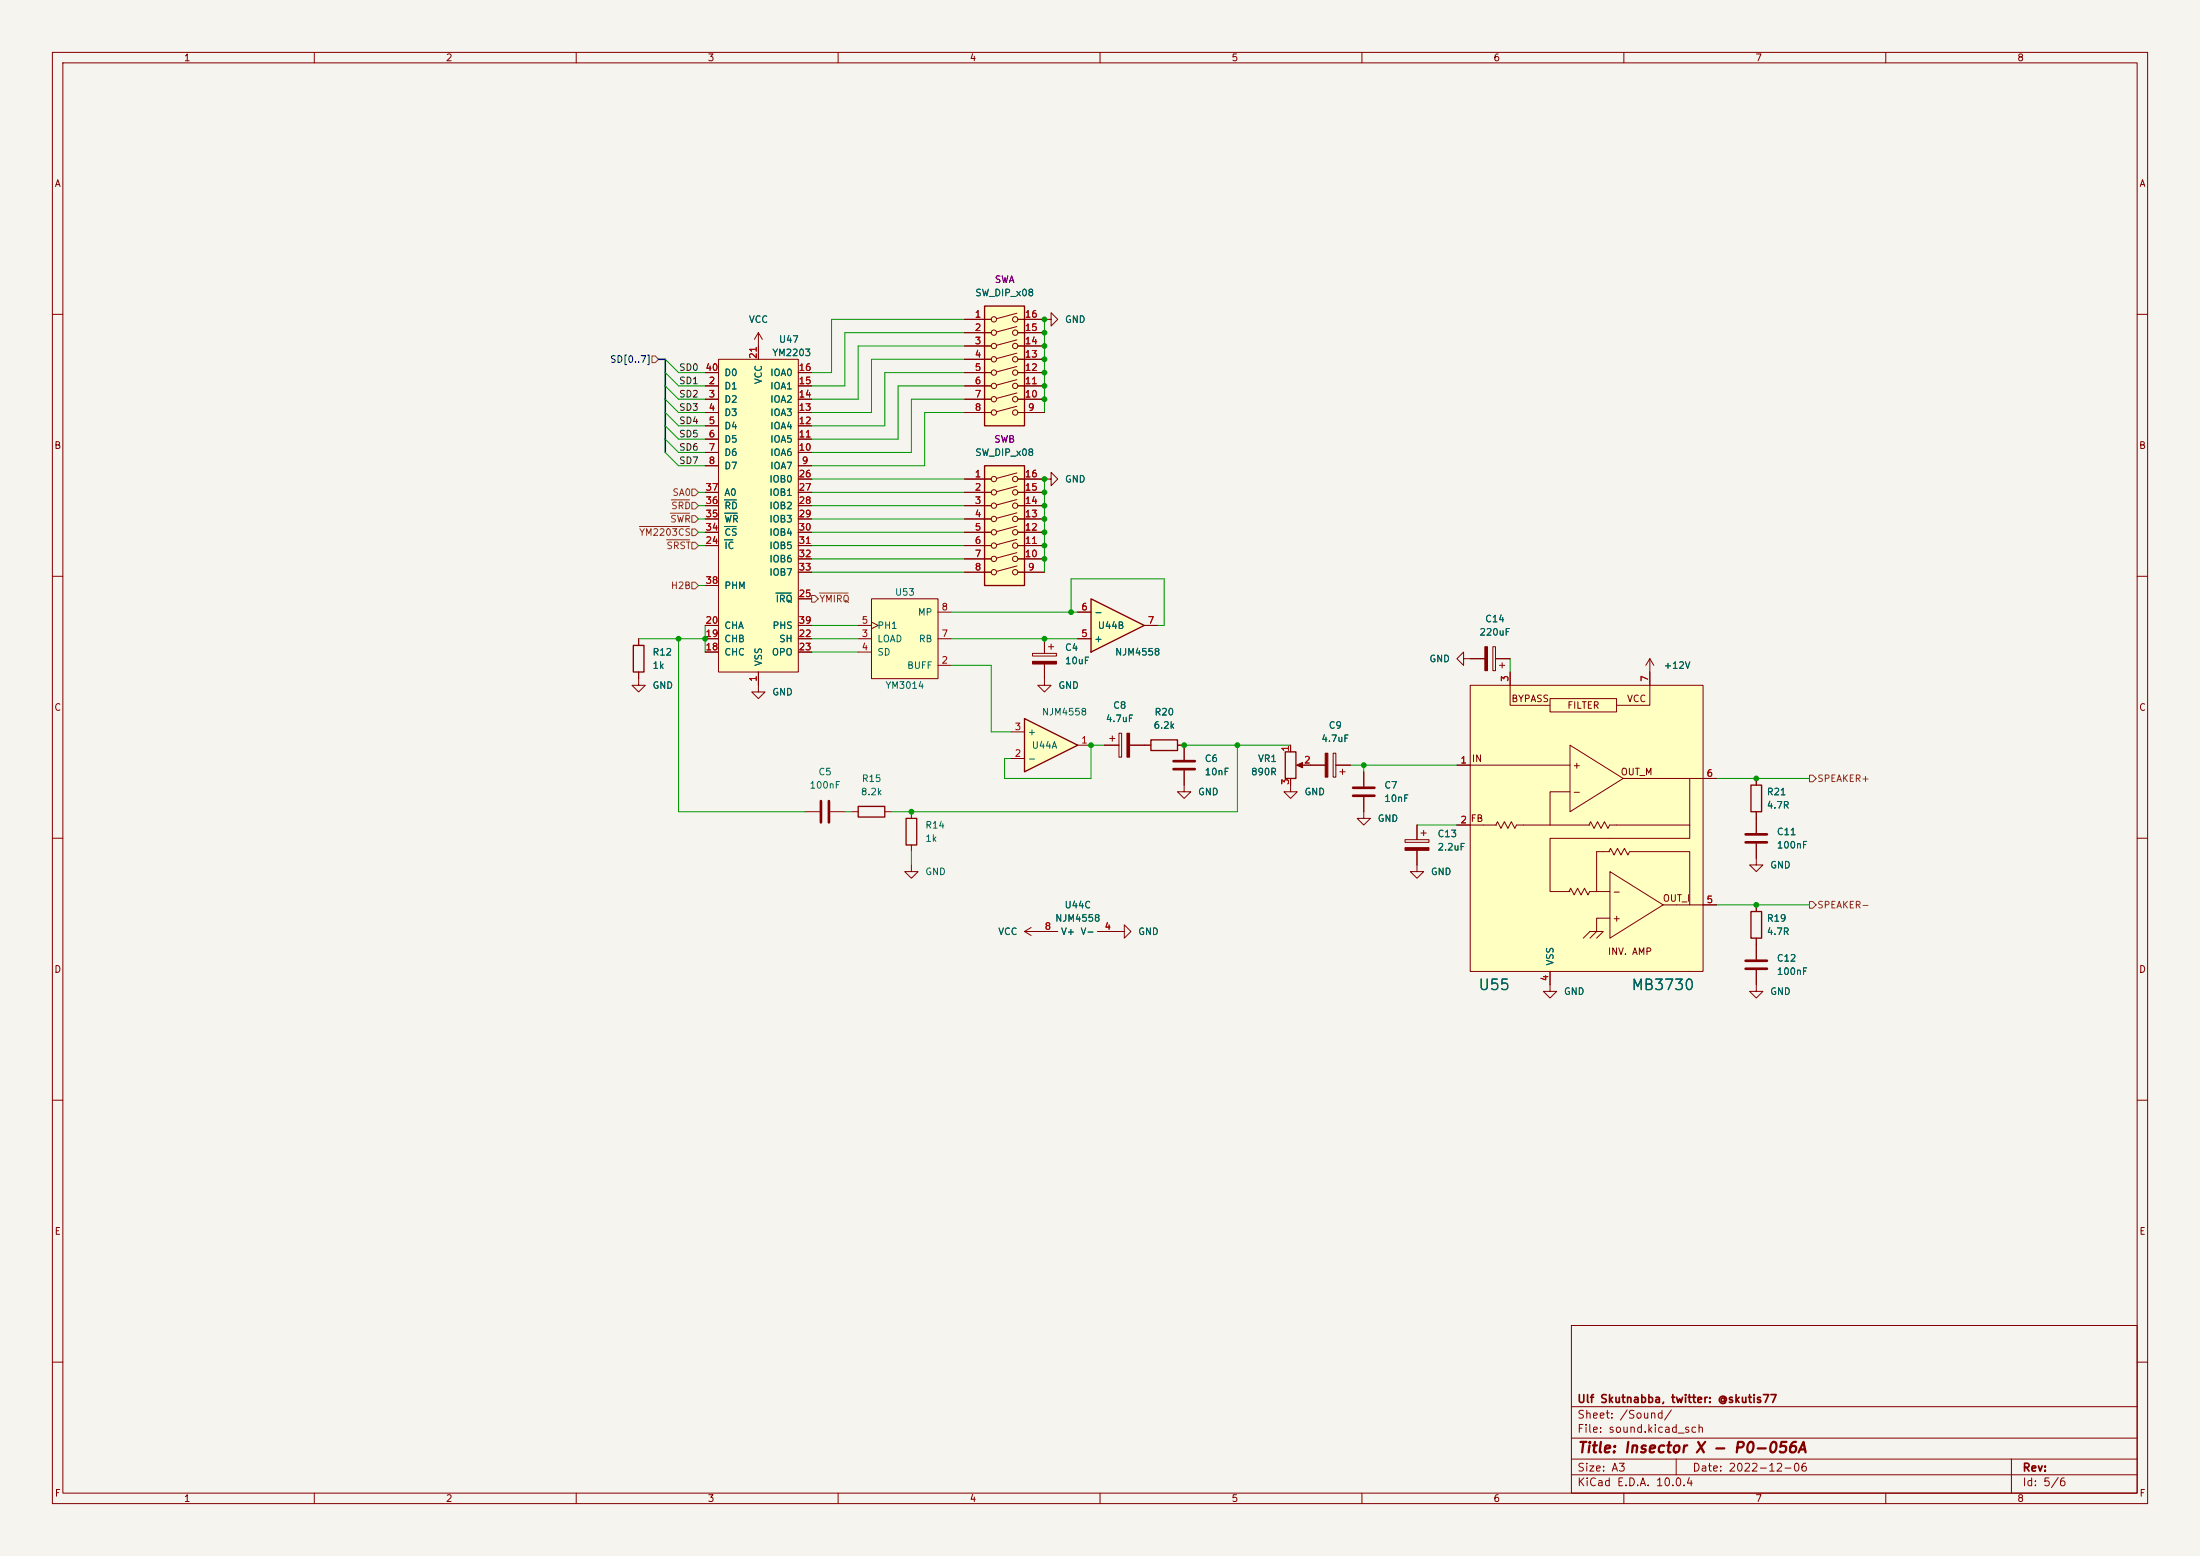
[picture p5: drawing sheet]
<svg xmlns="http://www.w3.org/2000/svg" width="420mm" height="297mm" viewBox="0 0 420 297" stroke-linecap="round" stroke-linejoin="round" font-family="sans-serif">
<path d="M0 0h420v297h-420z" fill="#f5f4ef" stroke="#f5f4ef" stroke-width=".19"/>
<g fill="none" stroke="#840000" stroke-width=".19">
<path d="M10 10h400v277h-400zM12 12h396v273h-396zM60 10v2M110 10v2M160 10v2M210 10v2M260 10v2M310 10v2M360 10v2M10 60h2M408 60h2M199.4 91.4h1.3v-1.2l1.2 1.2-1.2 1.3v-1.3"/>
<path d="M10 110h2M408 110h2M121.9 121.9v1.3M121.9 128.3v1.2M197.1 124.7h4.6v.5h-4.6zM199.4 126.7v4.1h-1.3l1.3 1.3 1.3-1.3h-1.3M199.4 121.9v2.8M200.2 123.4h1M200.7 122.9v1.1M213.6 140h.5v4.5h-.5zM280.7 125.7h2.8M285 123.4h.5v4.6h-.5z"/>
<path d="M285.5 125.7h2.8M286.3 127h1M286.8 126.5v1M10 160h2M210.8 142.2h2.8M211.8 141h1.1M212.3 140.5v1M215.6 142.2h4.1M224.8 142.2h1.3M270.5 157.5v2.8M271.3 159h1M271.8 158.5v1"/>
<path d="M408 160h2M268.2 160.3h4.6v.5h-4.6zM270.5 162.3v2.8M335.3 172.7v1.3M335.3 179.1v4M335.3 185.2v4h1.2l-1.2 1.3-1.3-1.3h1.3M10 210h2M408 210h2M300 253h108v32h-108zM10 260h2M300 278.5h108M300 274.5h108"/>
<path d="M300 268.5h108M320 278.5v3M384 278.5v6.5M408 260h2M60 285v2M110 285v2M160 285v2M210 285v2M260 285v2M300 281.5h108M310 285v2M360 285v2"/>
</g>
<path d="M120.9 123.2h2v5.1h-2zM219.7 141.2h5.1v2.1h-5.1zM334.3 174h2v5.1h-2z" fill="none" stroke="#840000" stroke-width=".25"/>
<path d="M333.2 184.9h4.1M333.2 183.4h4.1" fill="none" stroke="#840000" stroke-width=".51"/>
<g fill="#840000" stroke="#840000" stroke-width=".19">
<path d="M215.1 140h.5v4.5h-.5z"/>
<path d="M283.5 123.4h.5v4.6h-.5z"/>
<path d="M268.2 161.8h4.6v.5h-4.6z"/>
<path d="M197.1 126.2h4.6v.5h-4.6z"/>
</g>
<path d="M195.6 137.2l10.1 5-10.1 5.1z" fill="#ffffc2"/>
<path d="M195.6 137.2l10.1 5-10.1 5.1z" fill="none" stroke="#840000" stroke-width=".25"/>
<path d="M193 139.7h2.6M315 125.7l.7 1.3M315 125.7l-.8 1.3M315 125.7v2.6M193 144.8h2.6M205.7 142.2h2.6M270.5 165.1v1.3h-1.3l1.3 1.2 1.3-1.2h-1.3" fill="none" stroke="#840000" stroke-width=".19"/>
<g fill="#ffffc2">
<path d="M280.7 130.8h7.6l34.3 54.6h-41.9z"/>
<path d="M288.3 130.8h36.8v54.6h-2.5z"/>
<path d="M307.3 166.4l10.2 6.3-10.2 6.4z"/>
</g>
<g fill="none" stroke="#840000" stroke-width=".19">
<path d="M279.4 125.7v-1.2l-1.3 1.2 1.3 1.3v-1.3h1.3M280.7 130.8h44.4v54.6h-44.4zM288.3 130.8v3.8h7.6M288.3 128.3v2.5M295.9 133.4h12.7v2.5h-12.7zM315 128.3v6.3h-6.4M174 154.9v1.3M226.1 147.1v4h-1.3l1.3 1.3 1.2-1.3h-1.2M226.1 142.2v2.8M246.4 149.9v1.2h-1.3l1.3 1.3 1.2-1.3h-1.2M250.2 146.1h2.8M254.5 143.8h.5v4.5h-.5z"/>
<path d="M255 146.1h2.8M255.8 147.3h1M256.3 146.8v1M260.3 154.9v1.3h-1.2l1.2 1.3 1.3-1.3h-1.3M278.1 146.1h21.6M278.1 157.5h7.6M285.5 157.5l.4-.7 .6 1.3 .7-1.3 .7 1.3 .6-1.3 .7 1.3 .3-.6h14M299.7 151.1h-3.8v6.4M299.7 142.2l10.2 6.4-10.2 6.3zM303.3 157.5l.4-.7 .6 1.3 .7-1.3 .6 1.3 .7-1.3 .7 1.3 .3-.6h15.3v2.5h-26.7v10.2h3.8M309.9 148.6h17.8M322.6 148.6v8.9"/>
<path d="M335.3 148.6v1.3M335.3 154.9v4.1M174 165.1v1.3h-1.3l1.3 1.2 1.3-1.2h-1.3M174 161.3v1.3M195.6 177.8h6.3M195.6 177.8l1.2 .8M196.8 177l-1.2 .8M209.5 177.8h5.1v1.3l1.3-1.3-1.3-1.3v1.3M299.5 170.2l.3-.7 .7 1.3 .7-1.3 .6 1.3 .7-1.3 .6 1.3 .4-.6h3.8M303.5 177.8l-1.2 1.3M304.8 177.8l-1.3 1.3M307.1 162.6l.4-.7 .6 1.3 .7-1.3 .6 1.3 .7-1.3 .7 1.3 .3-.6"/>
<path d="M307.3 175.3h-2.5v2.5h-1.3h2.6l-1.3 1.3M307.3 166.4l10.2 6.3-10.2 6.4zM307.3 162.6h-2.5v7.6M311.1 162.6h11.5v10.1h-5.1M322.6 172.7h5.1M335.3 161v4.1h1.2l-1.2 1.3-1.3-1.3h1.3M295.9 185.4v3.8h1.3l-1.3 1.3-1.3-1.3h1.3"/>
</g>
<path d="M224 145.3h4.1M224 146.8h4.1M333.2 159.3h4.1M333.2 160.8h4.1" fill="none" stroke="#840000" stroke-width=".51"/>
<path d="M173 156.2h2v5.1h-2zM334.3 149.9h2v5h-2z" fill="none" stroke="#840000" stroke-width=".25"/>
<path d="M253 143.8h.5v4.5h-.5z" fill="#840000" stroke="#840000" stroke-width=".19"/>
<path d="M208.3 114.3l10.1 5.1-10.1 5.1z" fill="#ffffc2"/>
<path d="M208.3 114.3l10.1 5.1-10.1 5.1zM245.4 143.5h2v5.1h-2z" fill="none" stroke="#840000" stroke-width=".25"/>
<path d="M199.4 61h1.3v-1.3l1.2 1.3-1.2 1.2v-1.2M205.7 116.8h2.6M218.4 119.4h2.6M205.7 121.9h2.6M246.4 142.2v1.3M246.4 148.6v1.3M247.9 146.1h2.3M260.3 147.3v2.8M260.3 152.1v2.8" fill="none" stroke="#840000" stroke-width=".19"/>
<path d="M258.3 150.4h4.1M258.3 151.9h4.1" fill="none" stroke="#840000" stroke-width=".51"/>
<path d="M247.5 146.1l1.2-.6v1.1z" fill="#840000" stroke="#840000" stroke-width=".19"/>
<path d="M188 58.4h7.6v22.9h-7.6z" fill="#ffffc2"/>
<g fill="none" stroke="#840000" stroke-width=".19">
<path d="M194.1 59.8l-3.9 1M184.1 61h5.1M184.1 63.5h5.1M184.1 66h5.1M184.1 68.6h5.1M184.1 71.1h5.1M184.1 73.7h5.1M184.1 76.2h5.1M184.1 78.7h5.1M194.1 62.3l-3.9 1.1M194.1 64.9l-3.9 1M194.1 67.4l-3.9 1.1"/>
<path d="M194.1 70l-3.9 1M194.1 72.5l-3.9 1M194.1 75l-3.9 1M194.1 77.5l-3.9 1.1M194.3 61h5.1M194.3 63.5h5.1M194.3 66h5.1M194.3 68.6h5.1M194.3 71.1h5.1M194.3 73.7h5.1M194.3 76.2h5.1M194.3 78.7h5.1"/>
<path d="M153.7 154.9h2.8M158.5 154.9h2.8M162.6 154.9h1.2M168.9 154.9h1.3"/>
<circle cx="189.7" cy="76.2" r=".51"/>
<circle cx="189.7" cy="71.1" r=".51"/>
<circle cx="189.7" cy="66" r=".51"/>
<circle cx="189.7" cy="73.7" r=".51"/>
<circle cx="189.7" cy="61" r=".51"/>
<circle cx="189.7" cy="68.6" r=".51"/>
<circle cx="189.7" cy="63.5" r=".51"/>
<circle cx="189.7" cy="78.7" r=".51"/>
<circle cx="193.8" cy="71.1" r=".51"/>
<circle cx="193.8" cy="73.7" r=".51"/>
<circle cx="193.8" cy="76.2" r=".51"/>
<circle cx="193.8" cy="68.6" r=".51"/>
<circle cx="193.8" cy="61" r=".51"/>
<circle cx="193.8" cy="66" r=".51"/>
<circle cx="193.8" cy="78.7" r=".51"/>
<circle cx="193.8" cy="63.5" r=".51"/>
</g>
<path d="M188 58.4h7.6v22.9h-7.6zM163.8 153.9h5.1v2.1h-5.1z" fill="none" stroke="#840000" stroke-width=".25"/>
<path d="M156.7 152.9v4.1M158.2 152.9v4.1" fill="none" stroke="#840000" stroke-width=".51"/>
<path d="M137.2 68.6h15.2v59.7h-15.2z" fill="#ffffc2"/>
<g fill="none" stroke="#840000" stroke-width=".19">
<path d="M134.6 73.7h2.6M134.6 76.2h2.6M134.6 78.7h2.6M134.6 71.1h2.6M137.2 68.6h15.2v59.7h-15.2zM144.8 66v2.6M152.4 73.7h2.5M152.4 76.2h2.5M152.4 78.7h2.5M152.4 71.1h2.5M134.6 81.3h2.6M134.6 83.8h2.6"/>
<path d="M134.6 86.4h2.6M134.6 88.9h2.6M134.6 94h2.6M134.6 96.5h2.6M134.6 99.1h2.6M152.4 81.3h2.5M152.4 83.8h2.5M152.4 86.4h2.5M152.4 88.9h2.5M152.4 91.4h2.5M152.4 94h2.5M152.4 96.5h2.5"/>
<path d="M152.4 99.1h2.5M134.6 119.4h2.6M134.6 104.1h2.6M134.6 101.6h2.6M134.6 111.8h2.6M152.4 119.4h2.5M152.4 104.1h2.5M152.4 114.3h2.5M152.4 101.6h2.5M152.4 106.7h2.5M152.4 109.2h2.5M134.6 124.5h2.6"/>
<path d="M134.6 121.9h2.6M144.8 128.3v2.5M152.4 124.5h2.5M152.4 121.9h2.5"/>
</g>
<path d="M138.3 98h2.5M138.3 95.4h2.3M138.3 103h1.6M138.3 100.5h2.2M148.1 113.2h3" fill="none" stroke="#006464" stroke-width=".19"/>
<path d="M166.4 114.3h12.7v15.2h-12.7z" fill="#ffffc2"/>
<path d="M163.8 119.4h2.6M166.4 114.3h12.7v15.2h-12.7zM166.4 118.7l1.2 .7-1.2 .6M179.1 116.8h2.5M163.8 121.9h2.6M163.8 124.5h2.6M179.1 127h2.5M179.1 121.9h2.5" fill="none" stroke="#840000" stroke-width=".19"/>
<path d="M188 88.9h7.6v22.9h-7.6z" fill="#ffffc2"/>
<g fill="none" stroke="#840000" stroke-width=".19">
<path d="M134.6 71.1h2.6M134.6 73.7h2.6M134.6 76.2h2.6M134.6 78.7h2.6M144.8 63.5l-.8 1.3M144.8 63.5l.7 1.3M144.8 63.5v5.1M152.4 71.1h2.5M152.4 73.7h2.5M152.4 76.2h2.5M152.4 78.7h2.5M184.1 61h5.1"/>
<path d="M184.1 63.5h5.1M184.1 66h5.1M184.1 68.6h5.1M184.1 71.1h5.1M184.1 73.7h5.1M184.1 76.2h5.1M184.1 78.7h5.1M194.3 61h5.1M194.3 63.5h5.1M194.3 66h5.1M194.3 68.6h5.1M194.3 71.1h5.1"/>
<path d="M194.3 73.7h5.1M194.3 76.2h5.1M194.3 78.7h5.1M134.6 94h2.6M134.6 96.5h2.6M134.6 99.1h2.6M134.6 81.3h2.6M134.6 83.8h2.6M134.6 86.4h2.6M134.6 88.9h2.6M152.4 91.4h2.5M152.4 94h2.5"/>
<path d="M152.4 96.5h2.5M152.4 99.1h2.5M152.4 81.3h2.5M152.4 83.8h2.5M152.4 86.4h2.5M152.4 88.9h2.5M184.1 91.4h5.1M184.1 94h5.1M184.1 96.5h5.1M184.1 99.1h5.1M194.1 90.3l-3.9 1M194.1 92.8l-3.9 1.1"/>
<path d="M194.1 95.4l-3.9 1M194.1 97.9l-3.9 1M194.3 91.4h5.1M194.3 94h5.1M194.3 96.5h5.1M194.3 99.1h5.1M134.6 101.6h2.6M134.6 104.1h2.6M134.6 119.4h2.6M134.6 111.8h2.6M152.4 101.6h2.5M152.4 104.1h2.5"/>
<path d="M152.4 106.7h2.5M152.4 109.2h2.5M152.4 119.4h2.5M152.4 114.3h2.5M184.1 101.6h5.1M184.1 104.1h5.1M184.1 106.7h5.1M184.1 109.2h5.1M194.1 100.4l-3.9 1.1M194.1 102.9l-3.9 1.1M194.1 105.5l-3.9 1M194.1 108l-3.9 1.1"/>
<path d="M194.3 101.6h5.1M194.3 104.1h5.1M194.3 106.7h5.1M194.3 109.2h5.1M205.7 116.8h2.6M218.4 119.4h2.6M121.9 128.3v2.5h-1.3l1.3 1.3 1.3-1.3h-1.3M121.9 121.9v1.3M134.6 121.9h2.6M134.6 124.5h2.6M144.8 128.3v3.8h-1.3l1.3 1.3 1.2-1.3h-1.2M152.4 121.9h2.5"/>
<path d="M152.4 124.5h2.5M199.4 121.9v2.8M199.4 126.7v2.8M205.7 121.9h2.6M280.7 125.7h2.8M285.5 125.7h2.8M288.3 128.3v2.5M315 128.3v2.5M210.8 142.2h2.8M215.6 142.2h4.1M224.8 142.2h1.3v2.8M226.1 147.1v2.8"/>
<path d="M246.4 142.2v1.3M246.4 148.6v1.3M248.9 146.1h4.1M255 146.1h2.8M260.3 147.3v2.8M260.3 152.1v2.8M270.5 157.5v2.8M278.1 146.1h2.6M278.1 157.5h2.6M325.1 148.6h2.6M335.3 148.6v1.3M335.3 154.9v4.1"/>
<path d="M198.1 177.8h3.8M209.5 177.8h3.9M270.5 162.3v2.8M325.1 172.7h2.6M335.3 161v2.8M335.3 172.7v1.3M335.3 179.1v4M295.9 185.4v2.6M335.3 185.2v2.8"/>
<circle cx="189.7" cy="94" r=".51"/>
<circle cx="189.7" cy="91.4" r=".51"/>
<circle cx="189.7" cy="96.5" r=".51"/>
<circle cx="189.7" cy="99.1" r=".51"/>
<circle cx="193.8" cy="94" r=".51"/>
<circle cx="193.8" cy="91.4" r=".51"/>
<circle cx="193.8" cy="96.5" r=".51"/>
<circle cx="193.8" cy="99.1" r=".51"/>
<circle cx="189.7" cy="109.2" r=".51"/>
<circle cx="189.7" cy="101.6" r=".51"/>
<circle cx="189.7" cy="106.7" r=".51"/>
<circle cx="189.7" cy="104.1" r=".51"/>
<circle cx="193.8" cy="106.7" r=".51"/>
<circle cx="193.8" cy="101.6" r=".51"/>
<circle cx="193.8" cy="109.2" r=".51"/>
<circle cx="193.8" cy="104.1" r=".51"/>
</g>
<path d="M188 88.9h7.6v22.9h-7.6z" fill="none" stroke="#840000" stroke-width=".25"/>
<g fill="none" stroke="#725600" stroke-width=".19">
<path d="M124.5 67.9h.6l.6 .7-.6 .6h-.6zM128 98h3.6M128.2 95.4h3.4M132.1 98.4h.6l.6 .7-.6 .6h-.6zM132.1 93.3h.6l.6 .7-.6 .6h-.6zM132.1 95.9h.6l.6 .6-.6 .7h-.6zM122 100.5h9.6M127.2 103h4.4M132.1 103.5h.6l.6 .6-.6 .7h-.6zM132.1 111.1h.6l.6 .7-.6 .6h-.6zM132.1 101h.6l.6 .6-.6 .6h-.6zM154.9 113.7h.7l.6 .6-.6 .6h-.7z"/>
<path d="M156.4 113.2h5.5M345.4 148h.7l.6 .6-.6 .6h-.7zM345.4 172.1h.7l.6 .6-.6 .7h-.7z"/>
</g>
<path d="M125.7 68.6h1.3v17.8" fill="none" stroke="#000084" stroke-width=".3"/>
<g fill="none" stroke="#009600" stroke-width=".19">
<path d="M127 78.7l2.5 2.6h5.1M127 73.7l2.5 2.5h5.1M127 71.1l2.5 2.6h5.1M127 76.2l2.5 2.5h5.1M127 68.6l2.5 2.5h5.1M184.1 71.1h-15.2v10.2h-14M184.1 66h-20.3v10.2h-8.9M184.1 76.2h-10.1v10.2h-19.1M184.1 63.5h-22.8v10.2h-6.4M184.1 73.7h-12.7v10.1h-16.5M184.1 68.6h-17.7v10.1h-11.5M184.1 78.7h-7.6v10.2h-21.6"/>
<path d="M184.1 61h-25.4v10.1h-3.8M199.4 61v17.7M127 81.3l2.5 2.5h5.1M127 83.8l2.5 2.6h5.1M127 86.4l2.5 2.5h5.1M133.3 99.1h1.3M133.3 96.5h1.3M133.3 94h1.3M154.9 91.4h29.2M154.9 99.1h29.2M154.9 96.5h29.2M154.9 94h29.2"/>
<path d="M199.4 91.4v17.8M133.3 101.6h1.3M133.3 104.1h1.3M133.3 111.8h1.3M134.6 119.4v5.1M154.9 101.6h29.2M154.9 106.7h29.2M154.9 109.2h29.2M154.9 104.1h29.2M154.9 119.4h8.9M181.6 116.8h24.1M204.5 116.8v-6.3h17.7v8.9h-1.2"/>
<path d="M121.9 121.9h12.7M129.5 121.9v33h24.2M154.9 121.9h8.9M154.9 124.5h8.9M181.6 127h7.6v12.7h3.8M181.6 121.9h24.1M288.3 125.7v2.6M161.3 154.9h1.3M210.8 142.2h-2.5v6.4h-16.5v-3.8h1.2M226.1 142.2h20.3M236.2 142.2v12.7h-66M257.8 146.1h20.3"/>
<path d="M260.3 146.1v1.2M270.5 157.5h7.6M327.7 148.6h17.7M174 162.6v2.5M327.7 172.7h17.7"/>
</g>
<path d="M138.3 98h2.5M138.3 95.4h2.3M138.3 103h1.6M138.3 100.5h2.2M148.1 113.2h3" fill="none" stroke="#006464" stroke-width=".19"/>
<g fill="#009600" stroke="#009600" stroke-width=".19">
<circle cx="199.4" cy="96.5" r=".46"/>
<circle cx="199.4" cy="99.1" r=".46"/>
<circle cx="199.4" cy="76.2" r=".46"/>
<circle cx="199.4" cy="94" r=".46"/>
<circle cx="199.4" cy="91.4" r=".46"/>
<circle cx="226.1" cy="142.2" r=".46"/>
<circle cx="208.3" cy="142.2" r=".46"/>
<circle cx="199.4" cy="121.9" r=".46"/>
<circle cx="204.5" cy="116.8" r=".46"/>
<circle cx="199.4" cy="106.7" r=".46"/>
<circle cx="199.4" cy="101.6" r=".46"/>
<circle cx="199.4" cy="104.1" r=".46"/>
<circle cx="174" cy="154.9" r=".46"/>
<circle cx="199.4" cy="63.5" r=".46"/>
<circle cx="199.4" cy="61" r=".46"/>
<circle cx="199.4" cy="66" r=".46"/>
<circle cx="199.4" cy="73.7" r=".46"/>
<circle cx="199.4" cy="71.1" r=".46"/>
<circle cx="199.4" cy="68.6" r=".46"/>
<circle cx="134.6" cy="121.9" r=".46"/>
<circle cx="129.5" cy="121.9" r=".46"/>
<circle cx="236.2" cy="142.2" r=".46"/>
<circle cx="335.3" cy="148.6" r=".46"/>
<circle cx="335.3" cy="172.7" r=".46"/>
<circle cx="260.3" cy="146.1" r=".46"/>
</g>
<g font-size="2" fill="#006464">
<text x="282.1" y="189.5">U55</text>
<text x="311.3" y="189.5">MB3730</text>
</g>
<text font-size="2" fill="#840000" x="301" y="277.8">Title: Insector X - P0-056A</text>
<g font-size="1.5" fill="#840000">
<text x="301" y="268.1">Ulf Skutnabba, twitter: @skutis77</text>
<text x="301" y="273.8">File: sound.kicad_sch</text>
<text x="301" y="271.1">Sheet: /Sound/</text>
<text x="301" y="281.2">Size: A3</text>
<text x="323" y="281.2">Date: 2022-12-06</text>
<text x="386" y="281.2">Rev:</text>
<text x="301" y="284">KiCad E.D.A. 10.0.4</text>
<text x="386" y="284">Id: 5/6</text>
</g>
<g font-size="1.3" fill="#840000">
<text x="35" y="12">1</text>
<text x="85" y="12">2</text>
<text x="135" y="12">3</text>
<text x="185" y="12">4</text>
<text x="235" y="12">5</text>
<text x="285" y="12">6</text>
<text x="335" y="12">7</text>
<text x="385" y="12">8</text>
<text x="10.3" y="36">A</text>
<text x="408.3" y="36">A</text>
<text x="10.3" y="86">B</text>
<text x="408.2" y="86">B</text>
<text x="10.3" y="136">C</text>
<text x="288.4" y="134.3">BYPASS</text>
<text x="299.1" y="135.6">FILTER</text>
<text x="310.5" y="134.3">VCC</text>
<text x="408.2" y="136">C</text>
<text x="280.9" y="145.8">IN</text>
<text x="300.1" y="147">+</text>
<text x="309.3" y="148.3">OUT_M</text>
<text x="300.1" y="152.1">-</text>
<text x="307.7" y="171.2">-</text>
<text x="317.3" y="172.4">OUT_I</text>
<text x="307.7" y="176.2">+</text>
<text x="10.3" y="186">D</text>
<text x="306.8" y="182.6">INV. AMP</text>
<text x="408.2" y="186">D</text>
<text x="10.3" y="236">E</text>
<text x="408.3" y="236">E</text>
<text x="10.3" y="286">F</text>
<text x="35" y="287">1</text>
<text x="85" y="287">2</text>
<text x="135" y="287">3</text>
<text x="185" y="287">4</text>
<text x="235" y="287">5</text>
<text x="285" y="287">6</text>
<text x="335" y="287">7</text>
<text x="385" y="287">8</text>
<text x="408.3" y="286">F</text>
</g>
<g font-size="1.3" fill="#006464">
<text x="186.1" y="56.9">SW_DIP_x08</text>
<text x="142.9" y="61.9">VCC</text>
<text x="148.6" y="65.7">U47</text>
<text x="203.2" y="61.9">GND</text>
<text x="147.3" y="68.3">YM2203</text>
<text x="138.2" y="74.6">D1</text>
<text x="138.2" y="77.2">D2</text>
<text x="138.2" y="72.1">D0</text>
<text x="145.8" y="73.4" transform="rotate(-90 145.8 73.4)">VCC</text>
<text x="146.9" y="77.2">IOA2</text>
<text x="146.9" y="74.6">IOA1</text>
<text x="146.9" y="72.1">IOA0</text>
<text x="138.2" y="79.7">D3</text>
<text x="138.2" y="82.3">D4</text>
<text x="146.9" y="82.3">IOA4</text>
<text x="146.9" y="79.7">IOA3</text>
<text x="138.2" y="84.8">D5</text>
<text x="138.2" y="87.3">D6</text>
<text x="138.2" y="89.9">D7</text>
<text x="146.9" y="89.9">IOA7</text>
<text x="146.9" y="87.3">IOA6</text>
<text x="146.9" y="84.8">IOA5</text>
<text x="186.1" y="87.3">SW_DIP_x08</text>
<text x="138.2" y="95">A0</text>
<text x="146.8" y="92.4">IOB0</text>
<text x="146.8" y="95">IOB1</text>
<text x="203.2" y="92.4">GND</text>
<text x="138.2" y="100">WR</text>
<text x="138.2" y="97.5">RD</text>
<text x="146.8" y="97.5">IOB2</text>
<text x="146.8" y="100">IOB3</text>
<text x="138.2" y="105.1">IC</text>
<text x="138.2" y="102.6">CS</text>
<text x="146.8" y="102.6">IOB4</text>
<text x="146.8" y="105.1">IOB5</text>
<text x="146.8" y="107.7">IOB6</text>
<text x="138.2" y="112.7">PHM</text>
<text x="146.8" y="110.2">IOB7</text>
<text x="148" y="115.3">IRQ</text>
<text x="170.7" y="114">U53</text>
<text x="175.1" y="117.8">MP</text>
<text x="208.8" y="117.8">-</text>
<text x="283.4" y="119.1">C14</text>
<text x="124.5" y="125.4">R12</text>
<text x="138.2" y="125.4">CHC</text>
<text x="138.2" y="122.9">CHB</text>
<text x="138.2" y="120.4">CHA</text>
<text x="147.2" y="125.4">OPO</text>
<text x="147.4" y="120.4">PHS</text>
<text x="148.6" y="122.9">SH</text>
<text x="167.4" y="122.9">LOAD</text>
<text x="167.4" y="125.4">SD</text>
<text x="167.4" y="120.4">PH1</text>
<text x="175.3" y="122.9">RB</text>
<text x="203.2" y="124.5">C4</text>
<text x="208.8" y="122.9">+</text>
<text x="209.5" y="120.4">U44B</text>
<text x="212.8" y="125.4">NJM4558</text>
<text x="282.3" y="121.6">220uF</text>
<text x="124.5" y="131.8">GND</text>
<text x="124.5" y="128">1k</text>
<text x="145.8" y="127.3" transform="rotate(-90 145.8 127.3)">VSS</text>
<text x="168.9" y="131.8">YM3014</text>
<text x="173.1" y="128">BUFF</text>
<text x="201.9" y="131.8">GND</text>
<text x="203.2" y="127.1">10uF</text>
<text x="272.8" y="126.7">GND</text>
<text x="317.5" y="128">+12V</text>
<text x="147.3" y="133.1">GND</text>
<text x="198.8" y="136.9">NJM4558</text>
<text x="212.4" y="135.6">C8</text>
<text x="220.3" y="136.9">R20</text>
<text x="196.1" y="140.7">+</text>
<text x="196.9" y="143.2">U44A</text>
<text x="211" y="138.1">4.7uF</text>
<text x="220.1" y="139.4">6.2k</text>
<text x="252.2" y="141.9">4.7uF</text>
<text x="253.5" y="139.4">C9</text>
<text x="156.1" y="148.3">C5</text>
<text x="164.4" y="149.6">R15</text>
<text x="196.1" y="145.8">-</text>
<text x="229.9" y="145.8">C6</text>
<text x="229.9" y="148.3">10nF</text>
<text x="238.7" y="148.3">890R</text>
<text x="240.1" y="145.8">VR1</text>
<text x="154.4" y="150.8">100nF</text>
<text x="164.2" y="152.1">8.2k</text>
<text x="228.6" y="152.1">GND</text>
<text x="248.9" y="152.1">GND</text>
<text x="264.2" y="150.8">C7</text>
<text x="264.2" y="153.4">10nF</text>
<text x="337.2" y="152.1">R21</text>
<text x="337.2" y="154.6">4.7R</text>
<text x="176.5" y="158.5">R14</text>
<text x="176.5" y="161">1k</text>
<text x="262.9" y="157.2">GND</text>
<text x="274.3" y="160.1">C13</text>
<text x="339.1" y="159.7">C11</text>
<text x="176.5" y="167.3">GND</text>
<text x="273.1" y="167.3">GND</text>
<text x="274.3" y="162.6">2.2uF</text>
<text x="337.8" y="166.1">GND</text>
<text x="339.1" y="162.3">100nF</text>
<text x="203.1" y="173.7">U44C</text>
<text x="190.5" y="178.8">VCC</text>
<text x="201.3" y="176.2">NJM4558</text>
<text x="202.4" y="178.8">V+ V-</text>
<text x="217.2" y="178.8">GND</text>
<text x="337.2" y="176.2">R19</text>
<text x="337.2" y="178.8">4.7R</text>
<text x="296.9" y="184.4" transform="rotate(-90 296.9 184.4)">VSS</text>
<text x="339.1" y="183.9">C12</text>
<text x="298.5" y="190.2">GND</text>
<text x="337.8" y="190.2">GND</text>
<text x="339.1" y="186.4">100nF</text>
</g>
<g font-size="1.3" fill="#840084">
<text x="189.8" y="54.3">SWA</text>
<text x="189.7" y="84.8">SWB</text>
</g>
<g font-size="1.3" fill="#a90000">
<text x="186" y="60.9">1</text>
<text x="186" y="63.5">2</text>
<text x="195.5" y="63.5">15</text>
<text x="195.5" y="60.9">16</text>
<text x="134.6" y="71.1">40</text>
<text x="144.8" y="68.6" transform="rotate(-90 144.8 68.6)">21</text>
<text x="152.4" y="71.1">16</text>
<text x="186" y="66">3</text>
<text x="186" y="68.6">4</text>
<text x="186" y="71.1">5</text>
<text x="195.5" y="71.1">12</text>
<text x="195.5" y="68.6">13</text>
<text x="195.5" y="66">14</text>
<text x="135.2" y="73.6">2</text>
<text x="135.2" y="76.2">3</text>
<text x="152.4" y="76.2">14</text>
<text x="152.4" y="73.6">15</text>
<text x="186" y="73.6">6</text>
<text x="186" y="76.2">7</text>
<text x="195.5" y="76.2">10</text>
<text x="195.5" y="73.6">11</text>
<text x="135.2" y="78.7">4</text>
<text x="135.2" y="81.3">5</text>
<text x="135.2" y="83.8">6</text>
<text x="152.4" y="83.8">11</text>
<text x="152.4" y="81.3">12</text>
<text x="152.4" y="78.7">13</text>
<text x="186" y="78.7">8</text>
<text x="196.1" y="78.7">9</text>
<text x="135.2" y="86.3">7</text>
<text x="135.2" y="88.9">8</text>
<text x="152.4" y="86.3">10</text>
<text x="153" y="88.9">9</text>
<text x="134.6" y="94">37</text>
<text x="152.4" y="91.4">26</text>
<text x="152.4" y="94">27</text>
<text x="186" y="91.4">1</text>
<text x="186" y="94">2</text>
<text x="195.5" y="94">15</text>
<text x="195.5" y="91.4">16</text>
<text x="134.6" y="101.6">34</text>
<text x="134.6" y="99">35</text>
<text x="134.6" y="96.5">36</text>
<text x="152.4" y="96.5">28</text>
<text x="152.4" y="99">29</text>
<text x="152.4" y="101.6">30</text>
<text x="186" y="96.5">3</text>
<text x="186" y="99">4</text>
<text x="186" y="101.6">5</text>
<text x="195.5" y="101.6">12</text>
<text x="195.5" y="99">13</text>
<text x="195.5" y="96.5">14</text>
<text x="134.6" y="104.1">24</text>
<text x="152.4" y="104.1">31</text>
<text x="152.4" y="106.7">32</text>
<text x="186" y="104.1">6</text>
<text x="186" y="106.7">7</text>
<text x="195.5" y="106.7">10</text>
<text x="195.5" y="104.1">11</text>
<text x="134.6" y="111.7">38</text>
<text x="152.4" y="109.2">33</text>
<text x="186" y="109.2">8</text>
<text x="196.1" y="109.2">9</text>
<text x="134.6" y="119.4">20</text>
<text x="152.4" y="114.3">25</text>
<text x="152.4" y="119.4">39</text>
<text x="164.4" y="119.4">5</text>
<text x="179.6" y="116.8">8</text>
<text x="206.3" y="116.8">6</text>
<text x="219" y="119.4">7</text>
<text x="134.6" y="124.4">18</text>
<text x="134.6" y="121.9">19</text>
<text x="152.4" y="121.9">22</text>
<text x="152.4" y="124.4">23</text>
<text x="164.4" y="121.9">3</text>
<text x="164.4" y="124.4">4</text>
<text x="179.6" y="121.9">7</text>
<text x="206.3" y="121.9">5</text>
<text x="144.8" y="130.2" transform="rotate(-90 144.8 130.2)">1</text>
<text x="179.6" y="127">2</text>
<text x="288.3" y="130.2" transform="rotate(-90 288.3 130.2)">3</text>
<text x="314.9" y="130.2" transform="rotate(-90 314.9 130.2)">7</text>
<text x="193.6" y="139.7">3</text>
<text x="206.3" y="142.2">1</text>
<text x="246.4" y="143.6" transform="rotate(-90 246.4 143.6)">1</text>
<text x="193.6" y="144.8">2</text>
<text x="246.4" y="149.9" transform="rotate(-90 246.4 149.9)">3</text>
<text x="248.8" y="146">2</text>
<text x="278.7" y="146">1</text>
<text x="325.7" y="148.6">6</text>
<text x="278.7" y="157.5">2 FB</text>
<text x="278.7" y="157.5">2</text>
<text x="325.7" y="172.7">5</text>
<text x="199.3" y="177.8">8</text>
<text x="210.7" y="177.8">4</text>
<text x="295.9" y="187.4" transform="rotate(-90 295.9 187.4)">4</text>
</g>
<text font-size="1.3" fill="#000084" x="116.4" y="69.6">SD[0..7]</text>
<g font-size="1.3" fill="#0f0f0f">
<text x="129.5" y="71.1">SD0</text>
<text x="129.5" y="73.6">SD1</text>
<text x="129.5" y="76.2">SD2</text>
<text x="129.5" y="83.8">SD5</text>
<text x="129.5" y="81.2">SD4</text>
<text x="129.5" y="78.7">SD3</text>
<text x="129.5" y="86.3">SD6</text>
<text x="129.5" y="88.9">SD7</text>
</g>
<g font-size="1.3" fill="#725600">
<text x="128.3" y="95">SA0</text>
<text x="127.8" y="100">SWR</text>
<text x="128" y="97.5">SRD</text>
<text x="121.9" y="102.6">YM2203CS</text>
<text x="127.1" y="105.1">SRST</text>
<text x="128" y="112.7">H2B</text>
<text x="156.3" y="115.3">YMIRQ</text>
<text x="346.8" y="149.6">SPEAKER+</text>
<text x="346.8" y="173.7">SPEAKER-</text>
</g>
</svg>
